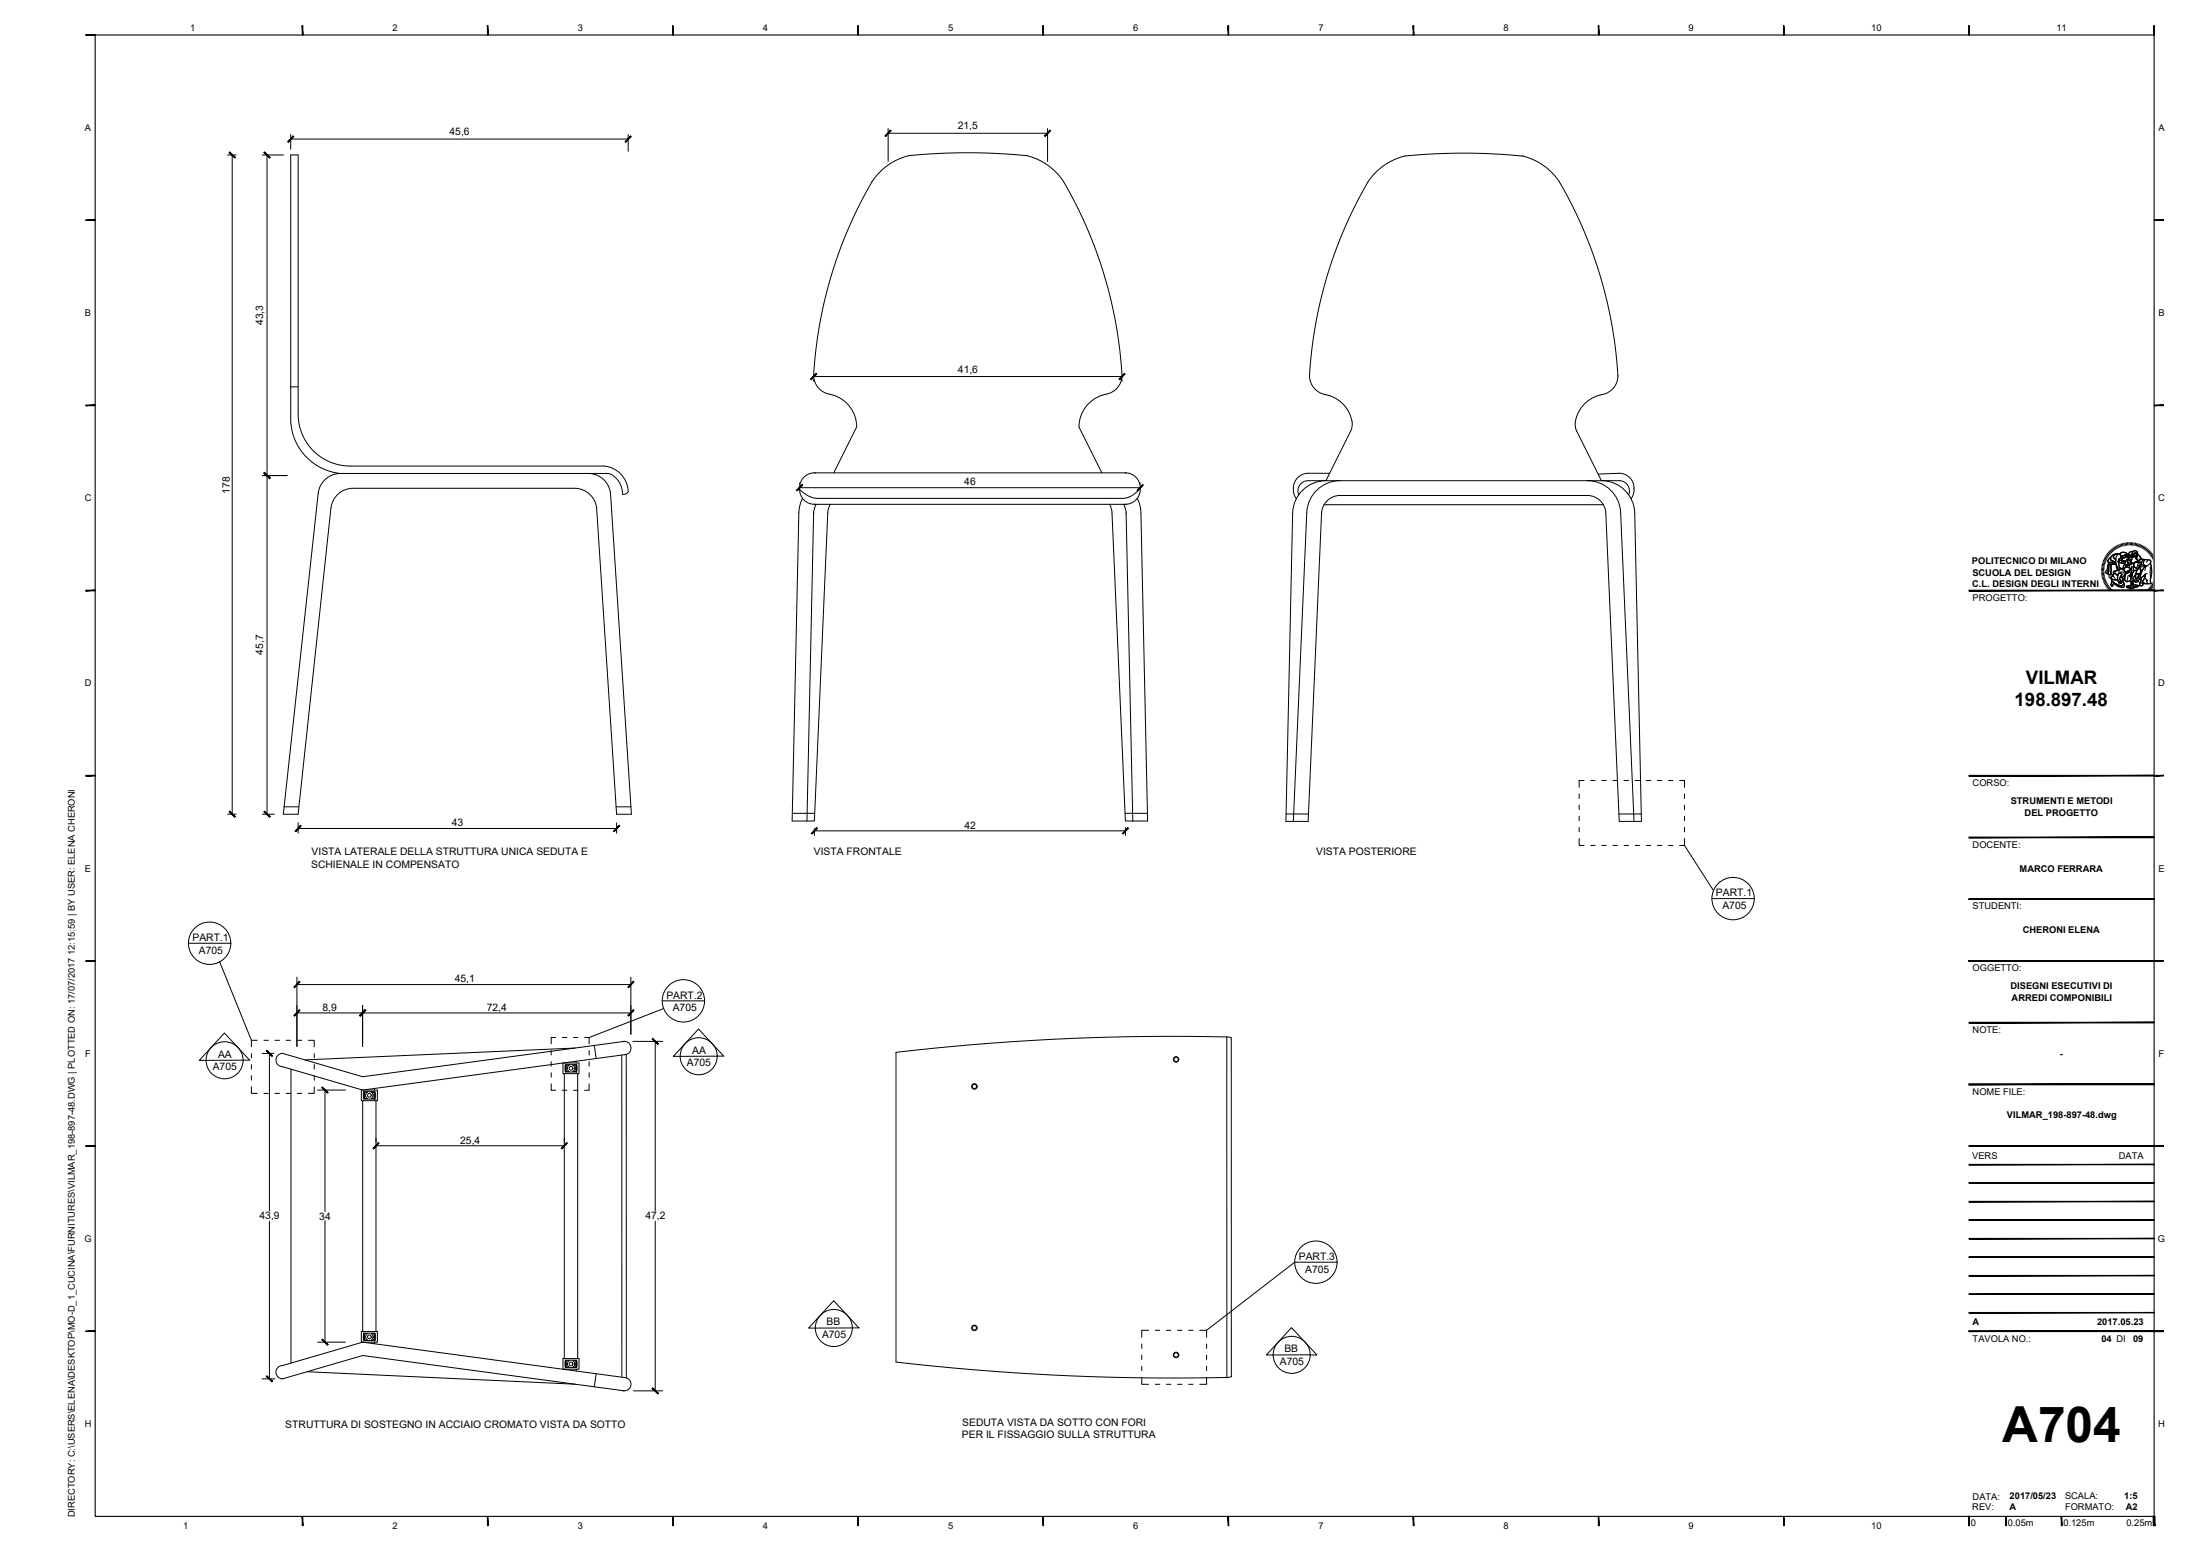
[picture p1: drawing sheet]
<svg xmlns="http://www.w3.org/2000/svg" width="594mm" height="420mm" viewBox="0 0 594 420" stroke-linecap="round" stroke-linejoin="round" font-family="sans-serif">
<!-- layer: A-FURN -->
<g fill="none" stroke="#000" stroke-width=".27">
<path d="M277.2 42a16.6 16.6 0 0 1 11.1 9 117.9 117.9 0 0 1 14.7 50.5M277.3 42a162.3 162.3 0 0 0-31.8 0 16.6 16.6 0 0 0-11.1 9 117.7 117.7 0 0 0-14.7 50.5M411.1 42.1a16.6 16.6 0 0 1 11.1 9 117.9 117.9 0 0 1 14.7 50.5M411.2 42.1a162.4 162.4 0 0 0-31.8 0 16.6 16.6 0 0 0-11.1 9 117.7 117.7 0 0 0-14.7 50.5M78.5 104.5h2M80.5 111.8v-70h-2v72a14.9 14.9 0 0 0 13.4 14M80.5 111.8a14 14 0 0 0 14 14h68.5a7.1 7.1 0 0 1 6.6 6.9l-.5 .6-1 .1a5.4 5.4 0 0 0-4-5.5h-72.2M219.7 101.3a5.2 5.2 0 0 0 4.4 5.2l.9 .2M225 106.7a9 9 0 0 1 6.3 8.6l-6.2 12.4M303 101.3a5.5 5.5 0 0 1-5.3 5.4 9 9 0 0 0-6.3 8.6l6.1 12.4M353.6 101.4a5.5 5.5 0 0 0 5.3 5.4 8.6 8.6 0 0 1 6.2 8.6l-7 14.4a9 9 0 0 0-9 8.8l-1.9 83.2h6l3.7-83.2a5 5 0 0 1 5-4.8h66.7a5 5 0 0 1 5 4.8l3.6 83.2h6l-1.8-83.2a9 9 0 0 0-9-8.8l-6.6-13.4a7.3 7.3 0 0 1 3.1-8.2 15.6 15.6 0 0 1 5.2-2.1 5.2 5.2 0 0 0 2.8-4.7M91.9 127.9a6 6 0 0 0-6 5.3l-9.4 86.7h4l8.9-82.7"/>
<path d="M158.9 127.9a6 6 0 0 1 6 5.6l5.6 86.4h-4l-5.4-82.4a6 6 0 0 0-5.9-5.6h-59.9a6 6 0 0 0-5.9 5.3M215.9 132.2a7.4 7.4 0 0 0 4.7 2.4M215.9 132.2a4 4 0 0 0 4 4M216.7 134.6l-.6 1.6-.4 2.3-1.8 83.2h4l1.8-83.2M219.9 136.2h.1M219.9 127.7h.1M219.9 136.2h84M219.9 127.7h84M219.9 127.7a4.1 4.1 0 0 0-4 4.5M220.4 136.2l-.4 .9-.3 1.6M224.2 136.2l-.4 .8-.3 1.5-3.6 83.2h-2M299.6 136.2l.5 1.3 .2 1 3.6 83.2h2"/>
<path d="M303.4 136.2l.5 .9 .2 1.6M303.9 136.2h.1M303.9 127.7h.1M303.9 127.7a4 4 0 0 1 4 4M304.1 138.5l1.8 83.2M304.8 134.2l-1.5 .4h-82.7M307.1 134.6l.6 1.6 .4 2.3 1.8 83.2h-4M307.9 131.7a4 4 0 0 1-4 4.5M307.9 131.7l-1.6 1.7-1.5 .9M349.2 131.8v.5M349.3 132.3l.3 1.5 .5 .9M350.7 133.6a2.77 2.77 0 0 1 2.6-3.8h83.9a2.76 2.76 0 0 1 2.6 3.8"/>
<path d="M357.5 136.3h75.5M359.1 127.8h-5.8a4 4 0 0 0-4 4M361.9 129.8a9 9 0 0 0-9 8.6l-3.7 83.4M428.6 129.8a9 9 0 0 1 9 8.6l3.6 83.4M431.6 128l5.7-.2a4 4 0 0 1 3.9 4.5M441.2 132.3l-.2 1.5-.6 .9M76.6 217.9h4M166.4 217.9h4M213.9 219.6h6.1M303.8 219.6h6.1M347.3 219.8h6M437.2 219.8h6"/>
<path d="M97.9 297.2v62.4M101.1 293.9v.4M101.5 297.2v62.4M152.4 289.9v77M152.8 286.9v.1M155.6 286.6v.4M156 289.9v77M160.5 282.3l.5 3.5M168.6 281.2l-70.7 9.5-21.6-6.3a1.8 1.8 0 0 0-1.8 1.8 1.8 1.8 0 0 0 1.8 1.8l21.6 6.3 70.7-9.5a1.8 1.8 0 0 0 1.8-2 1.8 1.8 0 0 0-2.3-1.5M242 284.2a642.4 642.4 0 0 1 89.3-4.2v91.9a651.9 651.9 0 0 1-89.3-4.1zM331.3 280l1.2 .2v91.5M101.1 362.4v.5"/>
<path d="M152.8 369.7v.1M155.6 369.7v.5M161 370.9l-.5 3.6M168.1 375.5a1.8 1.8 0 0 0 2.3-1.5 1.8 1.8 0 0 0-1.8-2l-70.7-9.6-21.6 6.3a1.8 1.8 0 0 0-1.8 1.8 1.8 1.8 0 0 0 1.8 1.8l21.6-6.3 70.7 9.6M332.5 371.7l-1.2 .2"/>
</g>
<!-- layer: COSTR -->
<g fill="none" stroke="#000" stroke-width=".27">
<path d="M78.6 288.7v79.4M97.6 294.3h4.3v2.9h-4.3zM98.2 294.8h3v2h-3zM98.2 294.8v2M98.4 294.9h.8l-.5 .7h-.3zM98.4 295.9h.3l.5 .7h-.8zM100.3 294.9h.7v.7h-.3zM100.7 295.9h.3v.7h-.7zM101.2 294.8v2M152 287h4.4v2.9h-4.4zM152.7 287.5h3v2h-3zM152.7 287.5v2"/>
<path d="M152.9 288.6h.3l.5 .7h-.8zM153.7 287.6l-.5 .7h-.3v-.7h.8M154.7 287.6l.5 .7h.3v-.7h-.8M155.2 288.6h.3v.7h-.8zM155.3 283l-73 3.2M155.7 287.5v2M167.9 284.9v87M169.1 284.7v87.4M97.6 359.6h4.3v2.8h-4.3zM98.2 360h3v2h-3zM98.2 360v2M101.2 360v2"/>
<path d="M82.9 370.4l72.4 3.4M98.4 361.1h.3l.5 .7h-.8zM99.2 360.1l-.5 .7h-.3v-.7h.8M100.3 360.1l.4 .7h.3v-.7h-.7M100.7 361.1h.3v.7h-.7zM152 366.9h4.4v2.8h-4.4zM152.7 367.3h3v2h-3zM152.7 367.3v2M152.9 367.4h.8l-.5 .7h-.3zM153.2 368.4l.5 .7h-.8v-.7h.3M154.7 367.4h.8v.7h-.3zM155.2 368.4l-.5 .7h.8v-.7h-.3"/>
<path d="M155.7 367.3v2"/>
<circle cx="99.7" cy="295.8" r=".5"/>
<circle cx="154.2" cy="288.5" r=".5"/>
<circle cx="263.1" cy="293.4" r=".75"/>
<circle cx="263.1" cy="293.4" r=".6"/>
<circle cx="317.6" cy="286.1" r=".75"/>
<circle cx="317.6" cy="286.1" r=".6"/>
<circle cx="263.1" cy="358.6" r=".75"/>
<circle cx="263.1" cy="358.6" r=".6"/>
<circle cx="99.7" cy="361" r=".5"/>
<circle cx="154.2" cy="368.3" r=".5"/>
<circle cx="317.6" cy="365.9" r=".75"/>
<circle cx="317.6" cy="365.9" r=".6"/>
</g>
<!-- layer: G-ANNO-LOGO -->
<g fill="none" stroke="#000" stroke-width=".3">
<path d="M567.5 154.1h.6M567.5 153.8h.6M567.5 153.4l.7 .1M567.5 153.1l.7 .1M567.6 152.7l.7 .1M567.7 152.4l.6 .1M567.8 152l.6 .2M567.9 151.7l.6 .2M568 151.3l.6 .3M568.1 151l.6 .3M568.1 154.5h-.6M568.2 154.8h-.7"/>
<path d="M568.2 155.1l-.7 .1M568.2 155.4l-.6 .2M568.3 150.7l.6 .3M568.3 155.7l-.6 .2M568.4 156.1l-.7 .1M568.4 150.4l.6 .3M568.5 156.4l-.6 .2M568.6 156.7l-.6 .2M568.6 150.1l.6 .3M568.7 157l-.6 .3M568.8 149.8l.6 .4M568.9 157.3l-.6 .3"/>
<path d="M569 157.6l-.6 .3M569.1 149.5l.5 .4M569.2 157.8l-.6 .4M569.3 149.2l.5 .5M569.4 151.8h.6a.84 .84 0 0 0 1.3-.1l.1 .6-1 .1a.78 .78 0 0 1-1.1-.5zM569.4 151.8v.4M569.4 158.1l-.6 .4M569.5 148.9l.5 .5M569.5 152.3l-.2 .5-.2 1.4-.3 .6 .4 .2M569.6 158.4l-.6 .4M569.7 150.7l.3-.2-.1 .3a.81 .81 0 0 0 1 .8l.3 .1-.1 .2a.74 .74 0 0 1-1.1-.1l-.3 .1a.51 .51 0 0 1-.5-.4 .51 .51 0 0 1 .3-.6zM569.8 148.7l.4 .5"/>
<path d="M569.8 158.6l-.6 .5M569.8 152.3l-.3 .5v1.4l-.3 .8 .7 .2M569.8 152.3l.4 .1-.2 .4 .1 1.2-.1 1.1-.1 .1a.44 .44 0 0 1-.6-.2 .44 .44 0 0 1 .1-.6l.1-1.4zM570 150.5l-.6 .6a.44 .44 0 0 0-.2 .5 .44 .44 0 0 0 .5 .3h.6a.65 .65 0 0 0 1-.2M570 158.9l-.5 .4M570 148.4l.5 .6M570 155.9a1.21 1.21 0 0 0 1.8 .5M570.1 150.2l.6-.5 1.3-.1a.99 .99 0 0 0-1.2 1l.5 .3v.8l-.5-.1a.75 .75 0 0 1-.9-.8zM570.2 156.3v.5l.8 .7 1.9 .9M570.2 156.2l.7 .4 .9-.2 .4 .8v.2l.2-.2 .3 .4-.2-.6 .3 .4-.1-.4 .4 .1-.8-.6 .3-.8 .4 .2 .3 1a.79 .79 0 0 1 .1 .9 .79 .79 0 0 1-.9 .3l-1.7-.8-.6-.5zM570.2 159.1l-.5 .5M570.2 152.4l1.2-.1 .6 1.2-.1 .5-.4 .1a.6 .6 0 0 0-.8 .7l.2 .1-.4 .5a.56 .56 0 0 1-.5-.9v-1.7z"/>
<path d="M570.2 152.4l-.2 .6 .1 2.1M570.3 148.2l.4 .5M570.3 156.9l.8 .6 1.4 .6h.6l.4-.6a.65 .65 0 0 1 0 1 .65 .65 0 0 1-.9 0l-1.3-.6a.44 .44 0 0 0-.5-.3 .44 .44 0 0 0-.3 .5v.2h-.3a.86 .86 0 0 1 0-1.2zM570.3 156.9l-.1 .2a.83 .83 0 0 0 0 1.2l.4-.2-.2-.1a.49 .49 0 0 1 .4-.4 .49 .49 0 0 1 .5 .3l.9 .5a1.25 1.25 0 0 0 1.5-.1l-.2-.8M570.4 159.3l-.4 .5M570.5 155.4a.5 .5 0 0 0-.8-.2 .5 .5 0 0 0 .1 .8 .61 .61 0 0 1 .6-.4 .61 .61 0 0 1 .5 .4l.3 .2M570.6 148l.4 .5M570.7 159.5l-.5 .6M570.7 155l.4-.2 .2 .1a.73 .73 0 0 1 .5 1v.5a1.19 1.19 0 0 1-1.8-.5l.7-.2-.2-.3zM570.7 154.4l1.2-.4 .3 .1 .2-.4 .5-.1 .6 .2 .3 .4a1 1 0 0 1 0 1.2 1 1 0 0 1-1.1 .4v-.3a.47 .47 0 0 0 .1-.7 .47 .47 0 0 0-.8 .2l-.1 .4-.8-.6a.29 .29 0 0 1-.4 0 .29 .29 0 0 1 0-.4zM570.9 147.8l.3 .6M570.9 150l.9-.4a.75 .75 0 0 1 .9 .6 .75 .75 0 0 1-.5 .9l-.2 .4 .1 .4a1.41 1.41 0 0 0 .6 1.5l.2 .2-.5 .1-.1 .3a.32 .32 0 0 1-.4 0 .32 .32 0 0 1 0-.5l-.6-1.4v-1.2l-.6-.4z"/>
<path d="M570.9 159.7l-.4 .6M571.1 154.7l.7 .7M571.1 154.8l-.5 .4 .1 .4M571.2 147.6l.3 .6M571.2 159.9l-.4 .6M571.4 152.3l-2-.1-.4 1.6-.5 .7 .3 .3M571.5 147.4l.3 .6M571.5 152.7l.2 1.3M571.7 149.9l-.3 .7-.1 1.2 .6 1.6a.38 .38 0 0 0 0 .5 .38 .38 0 0 0 .4 .2l.1-.4 .5-.2a1.04 1.04 0 0 1-.7-1.4 1.49 1.49 0 0 1 .5-1.7 1.04 1.04 0 0 0-1.4-.8l-.7 .2-.5 .4-.2 .6a.81 .81 0 0 0 1 .8l.3 .1M571.8 147.3l.3 .6M571.9 154l-.4 .1a.6 .6 0 0 0-.8 .7l.2 .1M572 149.6a.87 .87 0 0 0-.9 .2 .87 .87 0 0 0-.2 1l.4 .1"/>
<path d="M572.1 147.1l.3 .6M572.2 154.7a.47 .47 0 0 1 .7 .2 .47 .47 0 0 1-.2 .6l-.4 1 .8 .7-.4-.2 .1 .5-.3-.5 .2 .6-.3-.4-.2 .2v-.2l-.4-.6 .1-1.2zM572.2 154.7a.47 .47 0 0 1 .7 .2 .47 .47 0 0 1-.2 .6l-.4 1 .8 .7-.4-.2 .1 .4-.3-.4 .1 .6-.2-.4-.2 .2v-.2l-.4-.6v-1.1zM572.2 151l1-.4-.1 .5-1.1 .5zM572.3 151.5l.7-.3 .3 .2-.4 .2 .2 .4a.61 .61 0 0 1-.8-.5zM572.3 151.5a.57 .57 0 0 0 .8 .5M572.4 149.7l.7-.6 1 .2a.3 .3 0 0 1 .4 .3 .3 .3 0 0 1-.4 .3l-.3-.2-.5 .5-.6-.2M572.4 147l.3 .6M572.5 149.4l.5-.3h.6l.7 .4a.23 .23 0 0 1 .2 .3 .23 .23 0 0 1-.3 .1l-.4-.2-.4 .4-.4 .1-.6-.5zM572.7 150l.6 .2 .6-.5 .3 .2-.2 .6-.4 .2-.4-.2-.6 .2zM572.8 146.9l.2 .6M572.9 153.6l.6 .2 .4 .6a.82 .82 0 0 1-.2 1.1h-.1"/>
<path d="M573 151.5h.8l-.2 .1a.37 .37 0 0 1-.2 .5 .37 .37 0 0 1-.5-.2zM573 155.9l.3 1a.8 .8 0 0 1 .1 .9 .8 .8 0 0 1-.9 .3M573 151.2l.3 .2M573.1 150.9v.2l-1.1 .5M573.1 154.4l-.8 .2M573.1 146.8l.2 .6M573.2 150.6l-.4 .5M573.3 154.1l.7 .5M573.4 151.5a.33 .33 0 0 0-.4 .3 .33 .33 0 0 0 .4 .3 .33 .33 0 0 0 .2-.5l.2-.1-.6 .1M573.4 154.6a.7 .7 0 0 1 .2 .9 .7 .7 0 0 1-1 .2M573.5 153.5l.6-.4h.6l.5 .4a.32 .32 0 0 1 .1 .5 .32 .32 0 0 1-.4 0l-.3 .2a.5 .5 0 0 1-.6 .3 .5 .5 0 0 1-.4-.5zM573.5 153.8l.1-.4a.91 .91 0 0 1 1.3-.1l.3 .1a.32 .32 0 0 1 .2 .4 .32 .32 0 0 1-.3 .3l-1.2 .3"/>
<path d="M573.5 146.7l.1 .6M573.5 156.4l.8 .7M573.7 150.5v.1M573.8 150.1l.2 .1M573.8 155.8v.9M573.8 152.4a1.25 1.25 0 0 0-.5 1.3M573.8 146.6l.1 .7M573.8 150.1v.1M573.9 154.4l1.2-.4-.2 .5-.4 .3-.5-.2zM573.9 154.4l.6 .4 .4-.3v-.3l.5-.4-.3-.4-.5-.3h-.6l-.5 .7-.2-.1v-.5l.5-.8 .2 .2h1.1l.5-.4v-.3l.6 .2v.5a.62 .62 0 0 1-.1 .9l.1 .7-.3 .5-.4 .1-.2 .6h-.4l.3 .3 .3-.1v.4l.1-.3-.3 1.1a.98 .98 0 0 1-1.5 0l-.3-.4 .3-.6 .2-1.1M573.9 155.2l-.3 1-.4 .4M574.1 154.6h-.1"/>
<path d="M574.2 150.3l.8-.2a.29 .29 0 0 1 .2 .5 .29 .29 0 0 1-.5 0zM574.2 146.6l.1 .6M574.2 149.9l-.2 .6-.4 .2-.4-.2-.6 .2M574.2 151.2l.5-.3 .4 .1 .5 1a.22 .22 0 0 1-.1 .3 .22 .22 0 0 1-.3-.1 .22 .22 0 0 1 .2-.3l-.2-.7a.44 .44 0 0 0-.7-.1 .44 .44 0 0 0 .1 .7l.1 .4a.43 .43 0 0 1-.7 .4 .43 .43 0 0 1 0-.7zM574.3 158.3l2-.4 1.1 .2-2 .6zM574.3 158.3l1.1 .4v.3l-1.1-.4zM574.5 151.1l.5-.1 .4 .7a.63 .63 0 0 1-.1 .7 .63 .63 0 0 1-.7 .2zM574.5 146.5l.1 .7M574.6 150.1l.1-.2a.53 .53 0 0 1 .8 .4l-.3 .1M574.6 155.5l-.3 1.6 1-.2M574.6 154.6h.1M574.6 149.9h.1a.52 .52 0 0 1 .8 .4l-.3 .1-.2-.3h-.4z"/>
<path d="M574.7 154.2l.1 .1M574.7 154.5l.1 .1M574.8 154.3h-.1M574.8 151.3h.1M574.9 151.3l-.2 .1M574.9 146.5v.7M575 150.2l-.5-.1-.3 .2 .2 .1a.36 .36 0 0 0 .5 .2 .36 .36 0 0 0 .3-.4l-.2-.1v.2M575 152.6v.7M575 155.3l.3 .1 .2-.6 .4-.1-.4 1.3v-.4h-.3zM575.1 154.1l-.2 .5a.51 .51 0 0 1-.8-.1M575.1 151.1l.2 .3-.1 .1M575.2 151.3a.43 .43 0 0 0-.7-.2 .43 .43 0 0 0 .1 .7 .5 .5 0 0 1-.1 .8 .5 .5 0 0 1-.7-.4l.4-1 .7-.3 .6 .5 .1 .8-.2 .2-.2-.4"/>
<path d="M575.3 146.5l-.1 .7M575.3 151.6l-.2 .1M575.3 151.4a.43 .43 0 0 1 0 .7 .43 .43 0 0 1-.6-.1l-.1-.1M575.3 152.3l-.3 .3h-.4M575.4 158.7l2.1-.6-.1 .3-2 .6zM575.4 158.7v.3M575.5 150.3a.99 .99 0 0 1 0 1.2M575.5 154.8h.1M575.5 155.5l-.1 .4 .2-.2M575.5 149.9l.2 .4M575.6 151.9l-.1-.5a.84 .84 0 0 0 0-1.1l-.4-.5a.45 .45 0 0 1-.2-.6 .45 .45 0 0 1 .6-.2 .27 .27 0 0 1 .4-.1 .27 .27 0 0 1-.1 .5v1.1l.2-.1v-.4a.42 .42 0 0 0 .3 .3 .42 .42 0 0 0 .5-.1l-.1 .6 .2-.1 .4 .7-1.1 .7M575.6 146.5v.7"/>
<path d="M575.7 155.2l-.2 .3v-.3M575.7 152.9l-.2 1.4M575.7 152.1l.4 .2M575.7 157l.2-.1 .2 1-.3-.5-.4 .6zM575.8 154.1l-.4 .3v.5M575.9 154.7l-.4 .1-.2 .6h-.4l.3 .3 .3-.1M575.9 153l-.4 .8M576 146.6l-.1 .6M576 149h-.5a.61 .61 0 0 0-.6 .7M576.1 148.9l.6-.2 .4 .2 .1 .4v.7l-.4 .9v-.7l.3-.5-.3-.5-.2 .2a.78 .78 0 0 0-.6 1.1h-.2l-.1-.8zM576.1 150l.2 .3 .5-.1M576.1 148.9l.6-.2 .5 .5v.8l-.4 .9v-.7l.3-.5a.32 .32 0 0 0-.2-.4 .32 .32 0 0 0-.4 .1h-.3l-.2 1-.2 .1-.1-.8z"/>
<path d="M576.2 152.1l.1-.1a1.52 1.52 0 0 1 1.9 0 1.33 1.33 0 0 1-1.4 1.5l-.6-.7zM576.2 149.5l.6-.3 .3 .5-.3 .5a.4 .4 0 0 1-.4 .1 .4 .4 0 0 1-.3-.3zM576.2 149.7l.2 .1M576.2 154l.9-.1-.7 1.6a1.53 1.53 0 0 0-.5 1.5h-.2l-.2 .5-.2-1zM576.2 154.1l-.9 2.5 .2 .9-.1 .9 .4-1 .3 .8-.2-1.3-.4 .6M576.3 146.6l-.1 .7M576.3 150.2h.1M576.3 153.1a.62 .62 0 0 0-.1 .9l1-.1 .4-.6M576.3 149.8h.1M576.4 150.1h.1M576.7 146.7l-.2 .6M576.7 149.9l.2 .1"/>
<path d="M576.8 155l.7-.1-.5 1.4 .2 .7-.3 .2-.5-.2zM576.8 149.9l-.1 .1M576.9 150.7l.4 .7M577 153.2h.1M577 146.7l-.1 .7M577 151.6h.1a2.25 2.25 0 0 1 1.8-.5l-.7 .9zM577.1 153.9l-.7 1.6a1.53 1.53 0 0 0-.5 1.5M577.2 153.1l-.3 .1M577.2 149.7a1.26 1.26 0 0 1 .9 1.1l.3 .2-.4 .1a.63 .63 0 0 1-.8 .1 .63 .63 0 0 1-.2-.8zM577.2 153.4l-.1 .1M577.2 149.7l.7 .5 .2 .5M577.4 146.8l-.2 .7"/>
<path d="M577.4 158.1v.3l-2 .6-1.1-.4v-.3l1.1 .4 2-.6a6.1 6.1 0 0 0-3.1 .2M577.7 146.9l-.2 .7M577.8 152.8l-.1 .4M577.8 151.8l.3 .1 .2 .3M577.8 153l.2 .1-.1 .7a.71 .71 0 0 1-.2 1.1l-1 .1 .4-1.1zM577.8 150.6l.6 .4M577.9 154.9h-.2a.84 .84 0 0 0-.9 .3 .84 .84 0 0 0-.1 .9l-.3 .9 .5 .2a.44 .44 0 0 0 .1-.8l.5-1.5M577.9 156.3l-.1 .2 .3 .2M578 147.1l-.2 .6M578 153.1v1.2l-.2 1a1.85 1.85 0 0 0-.2 2l.3 .2M578.2 156l1.1-1-.5 1.6a1.19 1.19 0 0 0-.2 1.4l-.1 .1a.45 .45 0 0 1-.7 0 .45 .45 0 0 1 .1-.7zM578.2 152a1.04 1.04 0 0 1 .7-.9 1.04 1.04 0 0 1 1 .1 .55 .55 0 0 1 .8 .2 .55 .55 0 0 1-.2 .8l-.3 .3a1.09 1.09 0 0 1-1.9-.3"/>
<path d="M578.3 152.2l-.5 .6a.69 .69 0 0 1-.5 .7 .69 .69 0 0 1-.7-.3 .75 .75 0 0 1-.1-1.2l.5-.2a.33 .33 0 0 1 .5 .2 .33 .33 0 0 1-.2 .4v.2a.24 .24 0 0 0 .2 .3 .24 .24 0 0 0 .3-.2l.1-.3-.1-.6-.7-.2-.8 .4-.1 .6M578.3 153.8l.1 .5M578.4 147.2l-.3 .6M578.7 147.4l-.3 .6M578.8 153l-.9 .1M578.8 157.2l.6 .4M579 147.5l-.3 .6M579 151a2.39 2.39 0 0 0-2 .6M579.2 159.9l.3 .5M579.2 156l.8 .9M579.2 153a6.5 6.5 0 0 0-1.4 3.4l1.5-1.4 .5-.1M579.3 151.1l.5 .1a.64 .64 0 0 1 .7 0 .64 .64 0 0 1 .2 .7l.2 1.2a7.8 7.8 0 0 1-.2 3.6l.3 .9h-2a.45 .45 0 0 1-.6-.3 .45 .45 0 0 1 .3-.6l.6-1.7-1.5 1.4a5.9 5.9 0 0 1 1.5-3.4l.4-.2a.93 .93 0 0 1-1-.7 .93 .93 0 0 1 .6-1z"/>
<path d="M579.3 151.1a.91 .91 0 0 0-.6 1 .91 .91 0 0 0 1 .7M579.3 147.7l-.4 .6M579.3 155l-.5 1.6a1.24 1.24 0 0 0-.2 1.4l-.1 .1a.45 .45 0 0 1-.7 0 .45 .45 0 0 1 .1-.7l.3-1.4M579.4 159.7l.4 .5M579.4 153l-.2 1M579.6 156.4l.2 .9 .4 .3M579.6 147.9l-.4 .6M579.7 159.5l.4 .5M579.8 151.5l-.2 .3M579.9 148.2l-.4 .5M579.9 159.2l.5 .5M580.1 148.4l-.4 .5"/>
<path d="M580.1 159l.5 .5M580.4 158.8l.5 .4M580.4 148.6l-.5 .5M580.6 158.5l.5 .4M580.6 153.1l.1 3.4M580.7 148.9l-.5 .4M580.7 152a9.8 9.8 0 0 1 0 5l.3 .6-2.5-.1M580.8 158.3l.5 .4M580.9 149.1l-.5 .5M581 158l.5 .4M581.1 149.4l-.5 .4M581.1 157.7l.6 .4"/>
<path d="M581.3 157.4l.6 .3M581.3 149.7l-.5 .4M581.4 157.1l.6 .3M581.6 150l-.6 .4M581.6 156.8l.6 .3M581.7 156.5l.6 .3M581.7 150.3l-.6 .3M581.8 156.2l.6 .2M581.9 155.9l.6 .2M581.9 150.6l-.6 .3M582 155.6l.6 .1M582 155.3l.7 .1"/>
<path d="M582 155h.7M582.1 150.9l-.6 .3M582.1 154.6l.7 .1M582.1 154.4h.7M582.2 151.3l-.6 .2M582.3 151.6l-.6 .2M582.5 151.9l-.7 .2M582.5 152.3l-.6 .1M582.6 152.6l-.6 .2M582.7 153l-.7 .1M582.7 153.3l-.6 .1M582.8 153.7h-.7"/>
<path d="M582.8 154l-.7 .1M571.5 160.1l-.4 .6M571.8 160.3l-.4 .6M572 160.4l-.2 .6M572.3 160.6l-.2 .6M572.6 160.7l-.2 .6M572.9 160.8l-.2 .6M573.3 160.9l-.2 .6M573.6 161l-.2 .6M573.9 161l-.1 .7M574.2 161.1l-.1 .6M574.5 161.1v.7"/>
<path d="M574.9 161.1l-.1 .7M575.2 161.1v.7M575.5 161.1l.1 .7M575.8 161.1l.1 .7M576.2 161.1l.1 .6M576.5 161l.1 .7M576.8 160.9l.2 .7M577.1 160.8l.2 .7M577.4 160.7l.2 .7M577.7 160.6l.3 .7M578 160.5l.3 .6M578.3 160.4l.3 .6"/>
<path d="M578.6 160.2l.3 .6M578.9 160l.4 .6"/>
</g>
<!-- layer: G-ANNO-TTLB -->
<g fill="#fff" stroke="#fff" stroke-width=".27">
<path d="M556.7 159.5l30.7 4.3-5.7-4.3zM556.7 159.5l30.7 4.3h-30.7z"/>
<path d="M581.7 144.9h5.7l-5.7 14.6zM587.4 144.9l-5.7 14.6 5.7 4.3z"/>
</g>
<path d="M556.7 159.5h25v-14.6h5.7v18.9h-30.7z" fill="none" stroke="#fff" stroke-width=".27"/>
<g fill="#000" stroke="#000" stroke-width=".27">
<path d="M23.2 9.5h2.5v-.1zM23.2 9.4h2.5l-2.5 .1z"/>
<path d="M81.6 7l.2 2.5v-2.5zM81.6 7l.2 2.5h-.2z"/>
<path d="M131.6 7l.2 2.5v-2.5zM131.6 7l.2 2.5h-.2z"/>
<path d="M181.6 7l.2 2.5v-2.5zM181.6 7l.2 2.5h-.2z"/>
<path d="M231.6 7l.2 2.5v-2.5zM231.6 7l.2 2.5h-.2z"/>
<path d="M281.6 7l.2 2.5v-2.5zM281.6 7l.2 2.5h-.2z"/>
<path d="M331.6 7l.2 2.5v-2.5zM331.6 7l.2 2.5h-.2z"/>
<path d="M381.6 7l.2 2.5v-2.5zM381.6 7l.2 2.5h-.2z"/>
<path d="M431.6 7l.2 2.5v-2.5zM431.6 7l.2 2.5h-.2z"/>
<path d="M481.6 7l.2 2.5v-2.5zM481.6 7l.2 2.5h-.2z"/>
<path d="M531.6 7l.2 2.5v-2.5zM531.6 7l.2 2.5h-.2z"/>
<path d="M581.6 7l.2 2.5v-2.5zM581.6 7l.2 2.5h-.2z"/>
<path d="M23.2 59.5h2.5v-.1zM23.2 59.4h2.5l-2.5 .1z"/>
<path d="M581.7 59.5h2.5v-.1zM581.7 59.4h2.5l-2.5 .1z"/>
<path d="M23.2 109.6h2.5v-.2zM23.2 109.4h2.5l-2.5 .2z"/>
<path d="M581.7 109.6h2.5v-.2zM581.7 109.4h2.5l-2.5 .2z"/>
<path d="M23.2 159.5h2.5v-.1zM23.2 159.4h2.5l-2.5 .1z"/>
<path d="M531.7 159.5h50v-.1zM531.7 159.4h50l-50 .1z"/>
<path d="M581.7 159.5h2.5v-.1zM581.7 159.4h2.5l-2.5 .1z"/>
<path d="M23.2 209.6h2.5v-.2zM23.2 209.4h2.5l-2.5 .2z"/>
<path d="M531.7 209.6h50v-.2zM531.7 209.4h50l-50 .2z"/>
<path d="M581.7 209.6h2.5v-.2zM581.7 209.4h2.5l-2.5 .2z"/>
<path d="M531.7 226.2h50v-.2zM531.7 226h50l-50 .2z"/>
<path d="M23.2 259.5h2.5v-.1zM23.2 259.4h2.5l-2.5 .1z"/>
<path d="M531.7 242.7v.2l50-.2zM531.7 242.9l50-.2v.2z"/>
<path d="M531.7 259.4v.1l50-.1zM531.7 259.5l50-.1v.1z"/>
<path d="M531.7 259.4v.1l50-.1zM531.7 259.5l50-.1v.1z"/>
<path d="M531.7 259.4v.1l50-.1zM531.7 259.5l50-.1v.1z"/>
<path d="M531.7 259.4v.1l50-.1zM531.7 259.5l50-.1v.1z"/>
<path d="M531.7 242.9h50v-.2zM531.7 242.7h50l-50 .2z"/>
<path d="M581.7 259.5h2.5v-.1zM581.7 259.4h2.5l-2.5 .1z"/>
<path d="M531.7 276v.2l50-.2zM531.7 276.2l50-.2v.2z"/>
<path d="M531.7 292.7v.2l50-.2zM531.7 292.9l50-.2v.2z"/>
<path d="M531.7 292.7v.2l50-.2zM531.7 292.9l50-.2v.2z"/>
<path d="M23.2 309.5h2.5v-.1zM23.2 309.4h2.5l-2.5 .1z"/>
<path d="M531.7 319.4h50zM531.7 319.5l50-.1z"/>
<path d="M531.7 314.4h50zM531.7 314.5l50-.1z"/>
<path d="M531.7 309.4v.1l50-.1zM531.7 309.5l50-.1v.1z"/>
<path d="M581.7 309.5h2.5v-.1zM581.7 309.4h2.5l-2.5 .1z"/>
<path d="M581.7 309.5h2.5v-.1zM581.7 309.4h2.5l-2.5 .1z"/>
<path d="M531.7 339.4h50zM531.7 339.5l50-.1z"/>
<path d="M531.7 334.4h50zM531.7 334.5l50-.1z"/>
<path d="M531.7 329.4h50zM531.7 329.5l50-.1z"/>
<path d="M531.7 324.4h50zM531.7 324.5l50-.1z"/>
<path d="M23.2 359.6h2.5v-.2zM23.2 359.4h2.5l-2.5 .2z"/>
<path d="M531.7 359.4v.2l50-.2zM531.7 359.6l50-.2v.2z"/>
<path d="M531.7 359.4v.2l50-.2zM531.7 359.6l50-.2v.2z"/>
<path d="M531.7 354.4h50zM531.7 354.5l50-.1z"/>
<path d="M531.7 349.4h50zM531.7 349.5l50-.1z"/>
<path d="M531.7 344.4h50zM531.7 344.5l50-.1z"/>
<path d="M581.7 359.6h2.5v-.2zM581.7 359.4h2.5l-2.5 .2z"/>
<path d="M581.7 359.6h2.5v-.2zM581.7 359.4h2.5l-2.5 .2z"/>
<path d="M581.7 359.6h2.5v-.2zM581.7 359.4h2.5l-2.5 .2z"/>
<path d="M581.7 359.6h2.5v-.2zM581.7 359.4h2.5l-2.5 .2z"/>
<path d="M81.6 409.5l.2 2.5v-2.5zM81.6 409.5l.2 2.5h-.2z"/>
<path d="M131.6 409.5l.2 2.5v-2.5zM131.6 409.5l.2 2.5h-.2z"/>
<path d="M181.6 409.5l.2 2.5v-2.5zM181.6 409.5l.2 2.5h-.2z"/>
<path d="M231.6 409.5l.2 2.5v-2.5zM231.6 409.5l.2 2.5h-.2z"/>
<path d="M281.6 409.5l.2 2.5v-2.5zM281.6 409.5l.2 2.5h-.2z"/>
<path d="M331.6 409.5l.2 2.5v-2.5zM331.6 409.5l.2 2.5h-.2z"/>
<path d="M381.6 409.5l.2 2.5v-2.5zM381.6 409.5l.2 2.5h-.2z"/>
<path d="M431.6 409.5l.2 2.5v-2.5zM431.6 409.5l.2 2.5h-.2z"/>
<path d="M481.6 409.5l.2 2.5v-2.5zM481.6 409.5l.2 2.5h-.2z"/>
<path d="M531.6 409.5v2.5h.2zM531.6 409.5h.2v2.5z"/>
<path d="M531.6 409.5l.2 2.5v-2.5zM531.6 409.5l.2 2.5h-.2z"/>
<path d="M541.6 409.5l.2 2.5v-2.5zM541.6 409.5l.2 2.5h-.2z"/>
<path d="M556.6 409.5l.2 2.5v-2.5zM556.6 409.5l.2 2.5h-.2z"/>
<path d="M581.6 409.5l.2 2.5v-2.5zM581.6 409.5l.2 2.5h-.2z"/>
<path d="M581.4 409.5l.5 2.5v-2.5zM581.4 409.5l.5 2.5h-.5z"/>
</g>
<path d="M25.7 9.5h556v400h-556z" fill="none" stroke="#000" stroke-width=".3"/>
<!-- layer: QUOTE -->
<g fill="none" stroke="#000" stroke-width=".27">
<path d="M78.5 36.3v4M78.5 37.6h91.1M169.6 36.3v4.6M239.8 34.7v8.9M239.8 36h43.1M282.9 34.7v8.9M61.5 41.9h2.2M62.7 41.9v178M70.9 41.9h5.6M72.1 41.9v178M219.7 102.5v.4M219.7 101.7h83.3"/>
<path d="M303 102.5v.4M70.9 128.4h6.6M215.9 130.4v.3M215.9 131.7h92M307.9 130.4v.3M61.5 219.9h2.2M70.9 219.9h3.2M426.4 214.4v1.2M426.4 217.4v1.2M427.8 210.7h-1.4v1.9M429.6 210.7h1.1M432.6 210.7h1.2"/>
<path d="M435.6 210.7h1.1M438.5 210.7h1.3M441.6 210.7h1.2M444.5 210.7h1.3M447.6 210.7h1.2M450.6 210.7h1.2M453.6 210.7h1.3v1.9M454.9 214.4v1.2M454.9 217.4v1.2M80.5 222.1v2.9M80.5 223.7h86M166.5 222.2v2.8"/>
<path d="M219.9 223.8v1.8M219.9 224.3h84M303.9 223.5v2.1M426.4 226.4v1.9h1.4M426.4 220.4v1.2M426.4 223.4v1.2M429.6 228.3h1.1M432.6 228.3h1.2M435.6 228.3h1.1M438.5 228.3h1.3M441.6 228.3h1.2M444.5 228.3h1.3"/>
<path d="M447.6 228.3h1.2M450.6 228.3h1.2M454.9 226.4v1.9h-1.3M454.9 220.4v1.2M454.9 223.4v1.2M454.9 228.3l7.7 12.1M50.9 254.7h11.4M59.3 259.7l8.6 21.2h1.6M462.3 242.6h11.4M80.2 263.9v18.7M80.2 265.9h90.2M80.2 273.5h90.2"/>
<path d="M97.9 271.5v11.1M170.4 263.9v15.4M178.8 270.3h11.5M179.2 272.3l-20.1 7.9M67.4 286.3h-13.6l6.8-7.4 6.8 7.4M67.9 293.5v1.7h1.6M67.9 280.9v1.8M67.9 284.5v1.2M67.9 287.5v1.2M67.9 290.5v1.2M70.8 284.4h3.2M71.3 295.2h1.2"/>
<path d="M71.3 280.9h1.2M72.8 284.4v42.6M74.3 295.2h1.2M74.3 280.9h1.2M77.3 295.2h1.2M77.3 280.9h1.2M80.3 295.2h1.2M80.3 280.9h1.2M83.3 280.9h1.6v1.8M84.9 293.5v1.7h-1.6M84.9 284.5v1.2M84.9 287.5v1.2"/>
<path d="M84.9 290.5v1.2M85.8 294.3h7.5M87.8 294.3v32.9M148.8 292.7v1.7h1.3M148.8 283.7v1.2M148.8 286.7v1.2M148.8 289.7v1.2M150.1 280.2h-1.3v1.7M151.9 294.4h1.2M151.9 280.2h1.2M154.9 294.4h1.2M154.9 280.2h1.2"/>
<path d="M157.9 280.2h1.2v1.7M159.1 292.7v1.7h-1.2M159.1 283.7v1.2M159.1 286.7v1.2M159.1 289.7v1.2M170.9 281.2h8M176.9 281.2v45.8M195.5 285.2h-13.7l6.8-7.3 6.8 7.3M101.5 307.4v1M101.5 309.4h50.9M152.4 307.4v1M72.8 329.8v42.5"/>
<path d="M87.8 329.6v32.8M176.9 329.8v45.8M232 358.6h-13.6l6.7-7.4 6.8 7.4M310.2 359.2h-1.9v1.9M312 359.2h1.2M315 359.2h1.2M318 359.2h1.2M321 359.2h1.2M324 359.2h1.8v1.9M361 340.8h-11.4l-23.8 18.4M70.8 372.3h3.4M85.8 362.4h7.5"/>
<path d="M171.1 375.6h7.8M308.3 371.9v1.9h1.9M308.3 362.9v1.2M308.3 365.9v1.2M308.3 368.9v1.2M312 373.8h1.2M315 373.8h1.2M318 373.8h1.2M321 373.8h1.2M325.8 371.9v1.9h-1.8M325.8 362.9v1.2M325.8 365.9v1.2"/>
<path d="M325.8 368.9v1.2M353.8 365.8l-11.8 .1 6.7-7.4 6.9 7.3M353.8 365.9h1.8"/>
<circle cx="56.6" cy="254.7" r="5.7"/>
<circle cx="468" cy="242.6" r="5.7"/>
<circle cx="184.5" cy="270.3" r="5.7"/>
<circle cx="60.6" cy="286.3" r="5"/>
<circle cx="188.7" cy="285.2" r="5"/>
<circle cx="225.2" cy="358.6" r="5"/>
<circle cx="355.3" cy="340.8" r="5.7"/>
<circle cx="348.8" cy="365.8" r="5"/>
</g>
<!-- layer: 0 -->
<g fill="#000" stroke="#000" stroke-width=".27">
<path d="M79.2 36.7l-1.4 1.7 1.5-1.5zM77.7 38.2l1.5-1.5-1.4 1.7z"/>
<path d="M168.8 38.2l.2 .2 1.3-1.7zM170.3 36.7l.2 .2-1.5 1.5z"/>
<path d="M240.5 35.2l-1.4 1.6 1.6-1.5zM240.5 35.2l-1.4 1.6-.1-.1z"/>
<path d="M282.1 36.7l.1 .1 1.4-1.6zM283.6 35.2l.1 .1-1.5 1.5z"/>
<path d="M61.9 41.2l1.5 1.5 .1-.2zM61.9 41.2l.1-.2 1.5 1.5z"/>
<path d="M71.3 41.2l1.5 1.5 .1-.2zM71.3 41.2l.1-.2 1.5 1.5z"/>
<path d="M220.4 100.8l-1.4 1.7 1.5-1.5zM220.4 100.8l-1.4 1.7-.1-.2z"/>
<path d="M303.7 100.8l-1.5 1.5 .1 .2zM303.7 100.8l.1 .2-1.5 1.5z"/>
<path d="M71.4 127.6l-.1 .1 1.6 1.4zM71.3 127.7l1.6 1.4-.1 .1z"/>
<path d="M71.3 127.7l1.5 1.5 .1-.1zM71.3 127.7l.1-.1 1.5 1.5z"/>
<path d="M216.6 130.9l-1.4 1.6 1.5-1.5zM216.6 130.9l-1.4 1.6-.1-.1z"/>
<path d="M307.1 132.4l.1 .1 1.4-1.6zM308.6 130.9l.1 .1-1.5 1.5z"/>
<path d="M62 219l-.1 .2 1.6 1.3zM61.9 219.2l1.6 1.3-.1 .2z"/>
<path d="M71.4 219l-.1 .2 1.6 1.3zM71.3 219.2l1.6 1.3-.1 .2z"/>
<path d="M81.2 222.9l-1.4 1.7 1.5-1.6zM81.2 222.9l-1.4 1.7-.1-.2z"/>
<path d="M167.2 222.9l-1.5 1.5 .1 .2zM167.2 222.9l.1 .1-1.5 1.6z"/>
<path d="M220.6 223.5l-1.4 1.7 1.5-1.5zM220.6 223.5l-1.4 1.7-.1-.2z"/>
<path d="M304.6 223.5l-1.5 1.5 .1 .2zM304.6 223.5l.1 .2-1.5 1.5z"/>
<path d="M80.8 265l-1.3 1.7 1.5-1.5zM80.8 265l-1.3 1.7-.1-.2z"/>
<path d="M80.8 272.7l-1.3 1.6 1.5-1.4zM79.4 274.2l1.4-1.5-1.3 1.6z"/>
<path d="M97.1 274.2l.1 .1 1.4-1.6zM98.6 272.7l.1 .2-1.5 1.4z"/>
<path d="M98.6 272.7l-1.4 1.6 1.5-1.4zM97.1 274.2l1.5-1.5-1.4 1.6z"/>
<path d="M171 265l-1.5 1.5 .2 .2zM171 265l.2 .2-1.5 1.5z"/>
<path d="M169.5 274.2l.2 .1 1.3-1.6zM171 272.7l.2 .2-1.5 1.4z"/>
<path d="M71.9 283.8l1.5 1.5 .2-.2zM71.9 283.8l.2-.2 1.5 1.5z"/>
<path d="M86.9 293.7l1.5 1.5 .2-.2zM86.9 293.7l.2-.2 1.5 1.5z"/>
<path d="M176.1 280.5l1.5 1.5 .2-.1zM176.1 280.5l.2-.1 1.5 1.5z"/>
<path d="M102.2 308.6l-1.3 1.6 1.5-1.5zM102.2 308.6l-1.3 1.6-.2-.1z"/>
<path d="M153.1 308.6l-1.5 1.5 .1 .1zM153.1 308.6l.1 .1-1.5 1.5z"/>
<path d="M72.1 371.5l-.2 .1 1.7 1.4zM71.9 371.6l1.7 1.4-.2 .2z"/>
<path d="M87.1 361.6l-.2 .2 1.7 1.3zM86.9 361.8l1.7 1.3-.2 .1z"/>
<path d="M176.3 374.7l-.2 .2 1.7 1.3zM176.1 374.9l1.7 1.3-.2 .2z"/>
</g>
<text font-size="13.4" x="540.7" y="389.3">A704</text>
<g font-size="5">
<text x="547.1" y="184.6">VILMAR</text>
<text x="544" y="190.6">198.897.48</text>
</g>
<g font-size="2.8">
<text x="258.6" y="35">21,5</text>
<text x="121.4" y="36.5">45,6</text>
<text x="71.1" y="87.8" transform="rotate(-90 71.1 87.8)">43,3</text>
<text x="258.7" y="100.7">41,6</text>
<text x="260.4" y="131">46</text>
<text x="62" y="133.3" transform="rotate(-90 62 133.3)">178</text>
<text x="71.1" y="176.8" transform="rotate(-90 71.1 176.8)">45,7</text>
<text x="122" y="223.1">43</text>
<text x="260.4" y="223.7">42</text>
<text x="84.1" y="231">VISTA LATERALE DELLA STRUTTURA UNICA SEDUTA E</text>
<text x="219.8" y="231">VISTA FRONTALE</text>
<text x="355.4" y="231">VISTA POSTERIORE</text>
<text x="84" y="234.3">SCHIENALE IN COMPENSATO</text>
<text x="463.4" y="242.1">PART.1</text>
<text x="465.1" y="245.5">A705</text>
<text x="52" y="254.1">PART.1</text>
<text x="53.7" y="257.6">A705</text>
<text x="122.8" y="265.3">45,1</text>
<text x="179.9" y="269.7">PART.2</text>
<text x="87.1" y="272.9">8,9</text>
<text x="131.4" y="272.9">72,4</text>
<text x="181.6" y="273.1">A705</text>
<text x="58.9" y="285.6">AA</text>
<text x="185.5" y="287.9">A705</text>
<text x="186.9" y="284.5">AA</text>
<text x="57.5" y="288.9">A705</text>
<text x="124.3" y="308.8">25,4</text>
<text x="70.1" y="329.2">43,9</text>
<text x="86.2" y="329.4">34</text>
<text x="174.3" y="329.2">47,2</text>
<text x="350.7" y="340.2">PART.3</text>
<text x="352.4" y="343.7">A705</text>
<text x="223.2" y="357.9">BB</text>
<text x="222" y="361.2">A705</text>
<text x="346.8" y="365.1">BB</text>
<text x="345.6" y="368.5">A705</text>
<text x="77" y="385.5">STRUTTURA DI SOSTEGNO IN ACCIAIO CROMATO VISTA DA SOTTO</text>
<text x="259.7" y="388.4">PER IL FISSAGGIO SULLA STRUTTURA</text>
<text x="259.8" y="385.1">SEDUTA VISTA DA SOTTO CON FORI</text>
</g>
<g font-size="2.5">
<text x="51.3" y="8.3">1</text>
<text x="106" y="8.3">2</text>
<text x="156" y="8.3">3</text>
<text x="206" y="8.3">4</text>
<text x="256" y="8.3">5</text>
<text x="306" y="8.3">6</text>
<text x="356" y="8.3">7</text>
<text x="406" y="8.3">8</text>
<text x="456" y="8.3">9</text>
<text x="505.3" y="8.3">10</text>
<text x="555.3" y="8.3">11</text>
<text x="23" y="35.4">A</text>
<text x="582.8" y="35.4">A</text>
<text x="23" y="85.4">B</text>
<text x="582.8" y="85.4">B</text>
<text x="22.9" y="135.4">C</text>
<text x="582.8" y="135.4">C</text>
<text x="532.5" y="152.4">POLITECNICO DI MILANO</text>
<text x="532.6" y="155.4">SCUOLA DEL DESIGN</text>
<text x="532.6" y="158.4">C.L. DESIGN DEGLI INTERNI</text>
<text x="532.7" y="162.2">PROGETTO:</text>
<text x="22.9" y="185.4">D</text>
<text x="582.8" y="185.4">D</text>
<text x="532.7" y="212.2">CORSO:</text>
<text x="543" y="217.2">STRUMENTI E METODI</text>
<text x="546.7" y="220.2">DEL PROGETTO</text>
<text x="532.7" y="228.9">DOCENTE:</text>
<text x="23" y="235.4">E</text>
<text x="545.4" y="235.4">MARCO FERRARA</text>
<text x="582.8" y="235.4">E</text>
<text x="532.7" y="245.6">STUDENTI:</text>
<text x="546.2" y="252">CHERONI ELENA</text>
<text x="532.7" y="262.2">OGGETTO:</text>
<text x="542.9" y="267.2">DISEGNI ESECUTIVI DI</text>
<text x="543.2" y="270.2">ARREDI COMPONIBILI</text>
<text x="532.7" y="278.9">NOTE:</text>
<text x="23" y="285.4">F</text>
<text x="556.2" y="285.4">-</text>
<text x="582.9" y="285.4">F</text>
<text x="532.7" y="295.6">NOME FILE:</text>
<text x="542" y="301.8">VILMAR_198-897-48.dwg</text>
<text x="532.6" y="312.9">VERS</text>
<text x="572.2" y="312.9">DATA</text>
<text x="22.8" y="335.4">G</text>
<text x="582.7" y="335.4">G</text>
<text x="532.7" y="357.9">A</text>
<text x="566.3" y="357.9">2017.05.23</text>
<text x="532.7" y="362.4">TAVOLA NO.:</text>
<text x="567.5" y="362.4">04 DI</text>
<text x="576" y="362.4">09</text>
<text x="22.9" y="385.4">H</text>
<text x="582.8" y="385.4">H</text>
<text x="532.6" y="407.8">REV:</text>
<text x="532.7" y="404.9">DATA:</text>
<text x="542.7" y="407.9">A</text>
<text x="542.7" y="404.8">2017/05/23</text>
<text x="557.6" y="404.9">SCALA:</text>
<text x="557.6" y="407.9">FORMATO:</text>
<text x="573.6" y="404.8">1:5</text>
<text x="574.1" y="407.9">A2</text>
<text x="20.2" y="409.7" transform="rotate(-90 20.2 409.7)">DIRECTORY: C:\USERS\ELENA\DESKTOP\MO-D_1_CUCINA\FURNITURES\VILMAR_198-897-48.DWG | PLOTTED ON: 17/07/2017 12:15:59 | BY USER: ELENA CHERONI</text>
<text x="49.5" y="412.8">1</text>
<text x="106" y="412.8">2</text>
<text x="156" y="412.8">3</text>
<text x="206" y="412.8">4</text>
<text x="256" y="412.8">5</text>
<text x="306" y="412.8">6</text>
<text x="356" y="412.8">7</text>
<text x="406" y="412.8">8</text>
<text x="456" y="412.8">9</text>
<text x="505.3" y="412.8">10</text>
<text x="532.2" y="412">0</text>
<text x="542.2" y="412">0.05m</text>
<text x="557.2" y="412">0.125m</text>
<text x="574.2" y="412">0.25m</text>
</g>
</svg>
